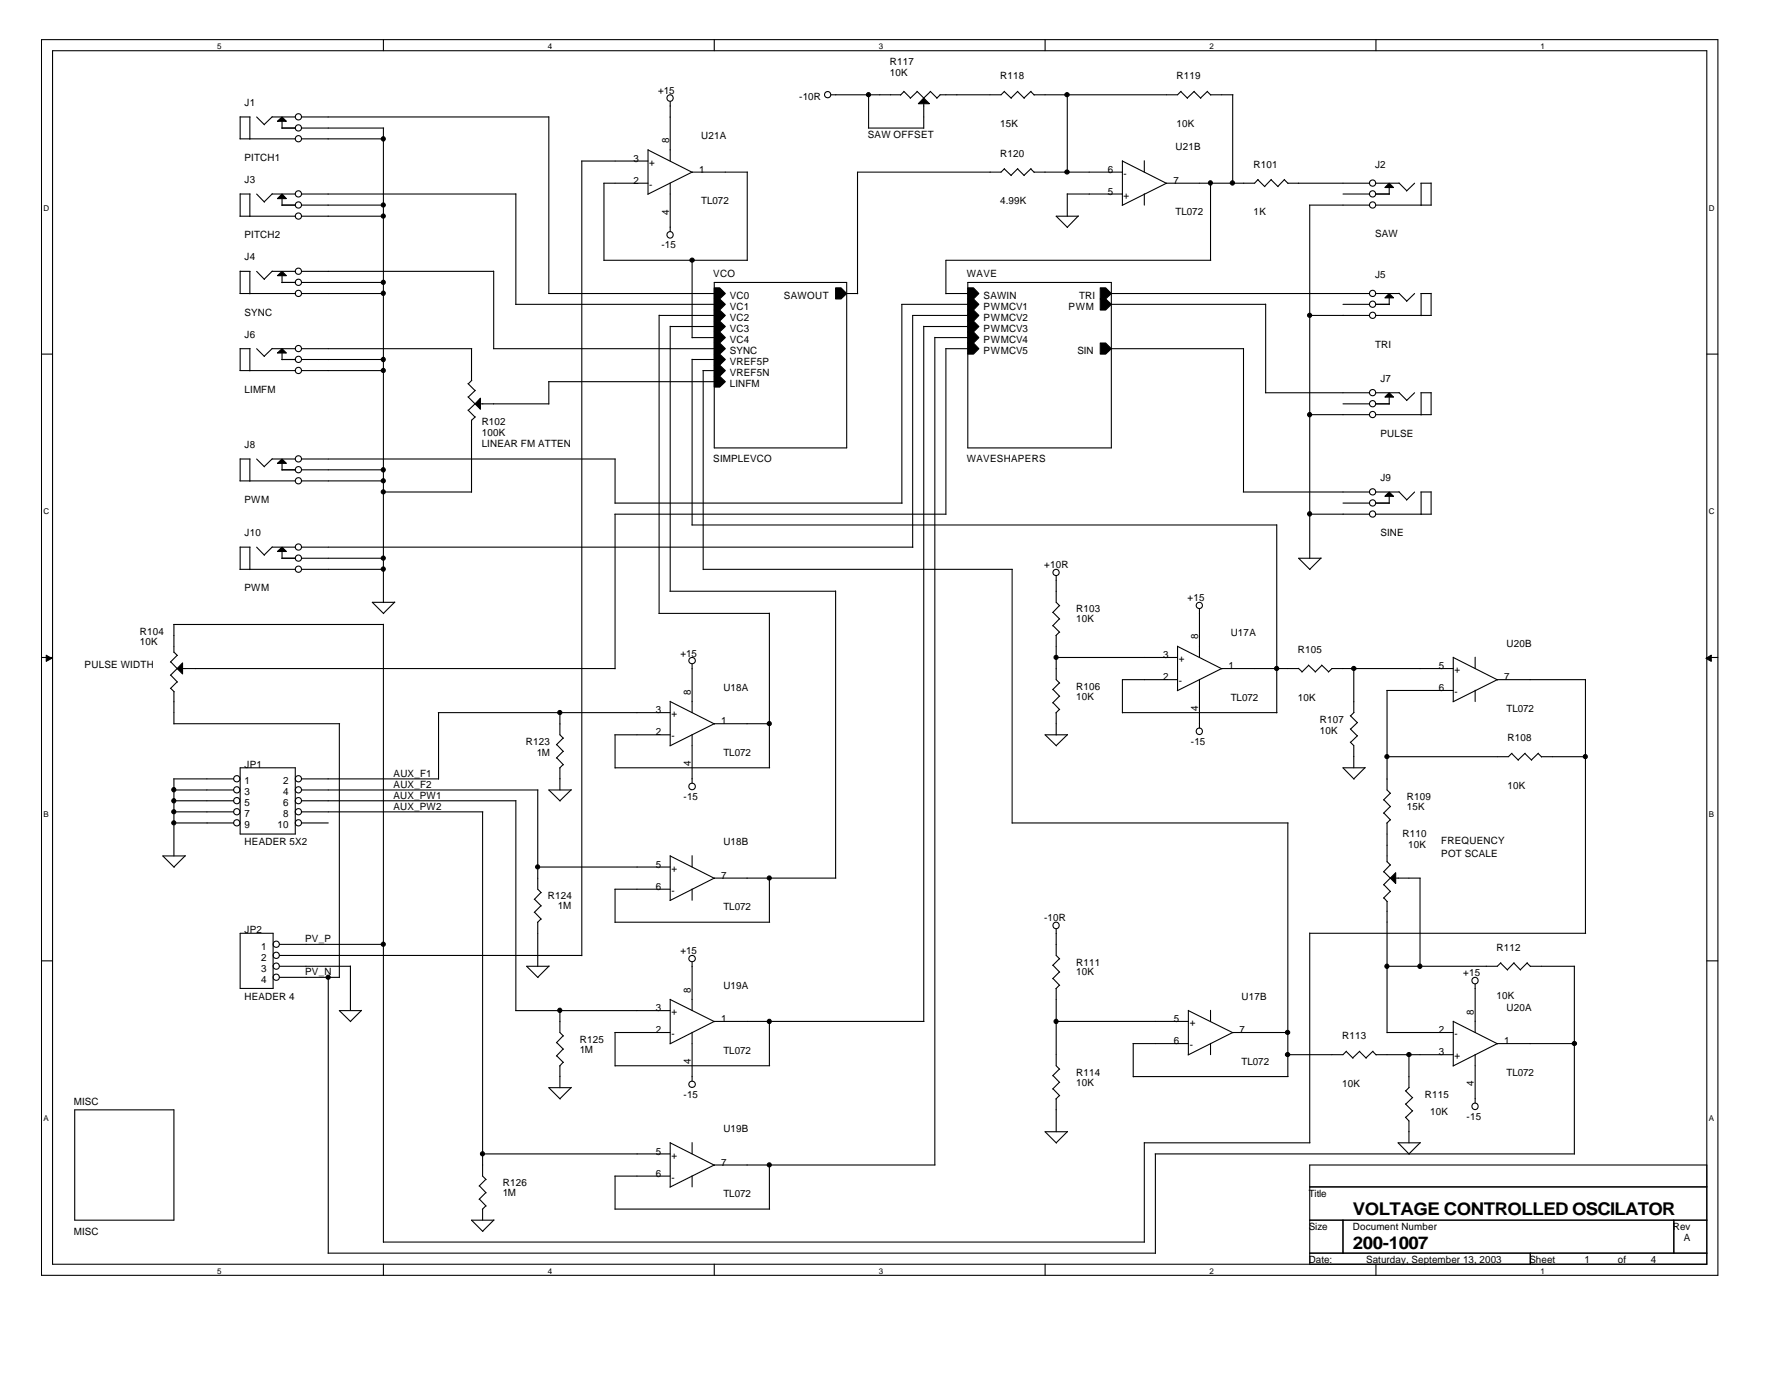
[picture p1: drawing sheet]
<svg xmlns="http://www.w3.org/2000/svg" width="279mm" height="216mm" viewBox="0 0 279 216" stroke-linecap="round" stroke-linejoin="round" font-family="sans-serif">
<g fill="none" stroke="#000" stroke-width=".17">
<path d="M6.5 6.2h262.5v193.5h-262.5zM8.2 7.9h259.1v190h-259.1zM37.6 18.3v3.4M37.6 18.3h1.6M39.1 18.3v3.5M40.2 18.3l1.2 1.2M42.6 18.3h3.7M42.6 18.3l-1.2 1.2M44.2 19v1.1M47.3 18.3h38.7M60 6.2v1.7M86 18.3v27.7"/>
<path d="M105 15.9v9.3M111.9 6.2v1.7M130.2 14.8h10.9M136 14.8v5.2M141.5 14.3l1.1 1M141.6 14.3l-.6 .6M143.6 14.3l1.1 1M143.7 14.3l-1.1 1.1M144.7 16.2v3.9M145.7 14.3l1 1M145.7 14.3l-1.1 1.1M147.3 14.8l-.6 .6"/>
<path d="M157.3 14.3l1.1 1.1M157.3 14.3l-.5 .5h-9.6M159.4 14.3l1 1.1M159.4 14.3l-1.1 1M161.4 14.3l.6 .6M161.5 14.3l-1.1 1M163.7 6.2v1.7M167.1 14.8v12.2M184.9 14.3l1.1 1.1M185 14.3l-.6 .5h-22.5M187 14.3l1.1 1.1M187 14.3l-1.1 1"/>
<path d="M189.1 14.3l.5 .6M189.1 14.3l-1.1 1M189.6 14.8h3.5M193.1 14.8v13.9M215.5 6.2v1.7M37.6 33.8h8.7M37.6 21.7h8.7M37.6 30.3v3.5M37.6 30.4h1.6M39.1 30.4v3.5M40.2 30.4l1.2 1.2M42.6 30.4h3.7"/>
<path d="M42.6 30.3l-1.2 1.3M44.1 32.1h2.2M44.1 20h2.2M44.2 31.1v1.1M47.3 33.8h12.7M47.3 32.1h12.7M47.3 30.4h33.5M47.3 21.7h12.7M47.3 20h12.8M60 20v74.3M80.8 30.3v17.3M91.1 25.2h10.4"/>
<path d="M91.1 25.2v124.4M94.5 28.7h7M94.6 28.7v12.1M101.5 23.4v7M101.5 23.5l6.9 3.5M105 28.6v7.7M117 26.9v13.9M117.1 26.9h-8.7l-7 3.5M136 20h8.7M157.3 26.4l1.1 1.1M157.3 26.4l-.5 .5h-22.5v19.1M159.4 26.4l1 1.1"/>
<path d="M159.4 26.4l-1.1 1.1M161.4 26.4l.6 .6M161.5 26.4l-1.1 1.1M161.9 26.9h13.9M167.1 30.4h8.7M167.1 30.3v3.5M168.9 33.8h-3.5l1.8 1.8M168.9 33.8l-1.8 1.8M175.8 25.2v6.9M175.8 25.2l6.9 3.5M179.2 25.2v1.7M179.2 30.3v1.8"/>
<path d="M189.6 28.7v12.1M197 28.1l1.1 1.1M197 28.1l-.5 .6h-13.8l-7 3.5M199.1 28.1l1.1 1.1M199.1 28.1l-1 1.1M201.1 28.1l.6 .6M201.2 28.1l-1.1 1.1M201.7 28.7h12.8M205.1 32.1h9.4M205.1 32.1v55.3M210.3 30.4h4.2M215.5 28.7h3.6"/>
<path d="M215.5 32.1h8.7M215.5 30.4h2.1M217.6 29.4v1M219.1 28.6l1.2 1.3M221.5 28.7l-1.2 1.2M222.5 28.7h1.6M222.6 28.7v3.5M224.1 28.6v3.5M6.5 55.4h1.7M37.6 46h8.7M37.6 58h8.7M37.6 42.5h1.6"/>
<path d="M37.6 42.4v3.6M37.6 54.6v3.4M37.6 54.6h1.6M39.1 42.5v3.5M39.1 54.6v3.5M40.2 42.5l1.2 1.3M40.2 54.6l1.2 1.2M42.6 42.5h3.7M42.6 54.6h3.7M42.6 42.4l-1.2 1.3M42.6 54.6l-1.2 1.2M44.1 44.2h2.2"/>
<path d="M44.1 56.3h2.2M44.2 43.2v1.1M44.2 55.3v1M47.3 44.2h12.7M47.3 42.5h30M47.3 46h12.7M47.3 54.6h26.6M47.3 58h12.8M47.3 56.3h12.7M73.8 54.6v5M73.9 59.5l-.6 .6M77.3 54.6h34.6"/>
<path d="M77.3 42.4v12.2M80.7 47.6h31.2M85.9 46h26M85.9 59.8h26M86 59.8v3.5M94.6 40.7h22.4M103.2 49.4h8.7M103.2 49.3v46.7M105 51.1v41.5M105 51.1h6.9M108.4 40.7v12.2M108.4 56.2v26"/>
<path d="M108.4 56.3h3.5M108.4 52.9h3.5M110.1 58h1.8M110.1 58v31.2M111.9 44.2h20.7v25.9h-20.7zM132.6 46h1.7M141.2 47.6h10.4M141.2 47.6v31.2M144.7 51.1v108.8M144.7 51.1h6.9M146.4 52.8v129.6M146.4 52.9h5.2"/>
<path d="M148.1 54.6h3.5M148.1 46h3.5M148.1 54.6v25.9M151.6 44.2h22.4v25.9h-22.4zM151.6 49.4h-8.7v36.3M174 46h40.5M174 54.6h20.8M174 47.6h24.2M189.6 40.7h-41.5v5.3M194.8 54.6v22.4M198.2 47.6v13.9M205.1 49.4h9.4"/>
<path d="M210.3 47.6h4.2M215.5 46h3.6M215.5 49.4h8.7M215.5 47.6h2.1M217.6 46.6v1.1M219.1 45.9l1.2 1.2M221.5 46l-1.2 1.2M222.5 46h1.6M222.6 46v3.4M224.1 45.9v3.5M267.3 55.4h1.7M37.6 75.3h8.7"/>
<path d="M37.6 71.8v3.5M37.6 71.9h1.6M39.1 71.9v3.4M40.2 71.9l1.2 1.2M42.6 71.9h3.7M42.6 71.8l-1.2 1.2M44.1 73.6h2.2M44.2 72.5v1.1M47.3 71.9h49.1M47.3 75.3h12.8M47.3 73.6h12.8M60 77h13.8"/>
<path d="M73.3 64.2l1.1 1.1M73.3 62.1l1.1 1.1M73.3 60.1l1.1 1.1M73.8 65.8v11.3M74.4 65.3l-.6 .5M74.4 63.2l-1.1 1M74.4 61.1l-1.1 1.1M75.2 63.2h10.8M96.3 78.8h45M96.3 71.9v6.9M194.7 77h19.8M198.2 61.5h16.3"/>
<path d="M205.1 64.9h9.4M210.3 63.2h4.2M210.3 78.8h4.2M215.5 61.5h3.6M215.5 64.9h8.7M215.5 63.2h2.1M215.5 77h3.6M215.5 78.8h2.1M217.6 62.2v1.1M217.6 77.7v1.1M219.1 61.5l1.2 1.2M219.1 77l1.2 1.3"/>
<path d="M221.5 61.5l-1.2 1.2M221.5 77l-1.2 1.3M222.5 61.5h1.6M222.5 77h1.6M222.6 61.5v3.5M222.6 77v3.5M224.1 61.5v3.4M224.1 77v3.5M27.2 97.8h32.8M27.2 97.8v4.3M37.6 89.1h8.7M37.6 85.6v3.5"/>
<path d="M37.6 85.7h1.6M39.1 85.7v3.5M40.2 85.7l1.2 1.2M42.6 85.7h3.7M42.6 85.6l-1.2 1.3M44.1 87.4h2.2M44.2 86.3v1.1M47.3 87.4h12.8M47.3 85.7h95.7M47.3 89.1h12.8M60 97.7v96.8M61.8 94.3h-3.5l1.8 1.8"/>
<path d="M61.8 94.3l-1.8 1.7M96.3 80.5h51.8M96.3 80.5v24.2M103.2 96h17.3M104.9 92.6h26M108.3 82.2h91.7M110.1 89.1h48.5M120.5 96v24.2M130.9 92.5v45M158.5 89.1v39.8M164.9 95.9l1.1 1M164.9 97.9l1.1 1.1"/>
<path d="M165.4 90.2v4.1l.6 .6M165.4 99.5v6.9l.6 .6M165.9 94.8l-1 1.1M165.9 96.9l-1 1.1M165.9 99l-.5 .5M187.9 95.3v7.6M200 82.2v29.4M205.1 80.5h9.4M206.9 87.4h-3.5l1.8 1.8M206.9 87.4l-1.8 1.7M215.5 80.5h8.7M6.5 102.9h1.7"/>
<path d="M26.7 103.6l1.1 1.1M26.7 105.7l1.1 1.1M26.7 107.8l.6 .5M27.2 108.3v5.1M27.2 102.1l.6 .5M27.2 113.3h26M27.7 102.6l-1 1.1M27.7 104.7l-1 1M27.7 106.7l-1 1.1M28.6 104.7h67.7M53.1 113.3v39.8M68.6 111.6h36.4"/>
<path d="M68.7 111.6v10.4M87.2 116.6l1 1.1M87.2 118.6l1 1.1M87.7 111.6v3.4l.5 .6M88.2 115.6l-1.1 1M88.2 117.6l-1.1 1.1M88.2 119.7l-.6 .6M96.3 115h8.7M96.3 115v5.3M105 109.8v6.9M105 109.8l6.9 3.6M108.4 104v7.6"/>
<path d="M108.4 115v7.6M120.5 113.3h-8.6l-7 3.5M164.9 107.9l1.1 1.1M164.9 110l1.1 1.1M165.4 102.9h19M165.4 111.6v3.5M165.9 106.9l-1 1.1M165.9 109l-1 1M165.9 111.1l-.5 .5M167.2 115h-3.5l1.8 1.8M167.2 115l-1.8 1.7M175.8 111.6h24.2"/>
<path d="M184.4 106.4h-8.6v5.2M184.4 101.2v6.9M184.4 101.2l7 3.5M187.9 106.4v7.6M203.3 104.6l.6 .6M203.4 104.7h-12.1l-6.9 3.4M204.9 104.1l1.1 1.1M205 104.2l-1.1 1M207 104.1l1.1 1.1M207 104.2l-1 1M211.5 116.2l.5 .5v3.5M211.5 114.1l1.1 1.1"/>
<path d="M211.5 112l1.1 1.1M212 104.7v6.9M212.1 111.5l-.6 .6M212.6 115.2l-1.1 1M212.6 113.1l-1.1 1.1M217.2 108.1h10.4M217.2 108.1v15.6l.6 .5M227.6 104.7h-19l-.6 .5M227.6 102.9v6.9M227.6 102.9l6.9 3.6M231 102.9v1.8M231 108.1v1.7"/>
<path d="M236.7 118l1.1 1M236.8 117.9l-.6 .6h-19M238.8 118l1.1 1M238.9 117.9l-1.1 1.1M240.9 118l.5 .5M240.9 117.9l-1.1 1.1M241.4 118.5h6.9M248.3 106.4h-13.8l-6.9 3.5M248.3 106.4v39.7M267.3 102.9h1.7M27.2 123.7h9.4M27.2 121.9h9.4"/>
<path d="M27.2 125.4h9.4M27.2 127.1h9.4M27.2 121.9v12.1M27.2 128.8h9.4M29 134h-3.5l1.8 1.8M29 134l-1.8 1.7M37.6 120.2h8.6v10.4h-8.6zM47.3 123.7h37M47.3 121.9h21.4M47.3 125.4h33.5M47.3 127.1h28.3M47.3 128.8h4.1"/>
<path d="M75.6 127.1v57l.5 .6M80.8 125.3v32.9M84.2 123.7v15.5l.6 .6M84.2 135.7h20.8M84.7 139.7l-1 1.1M87.7 120.2v3.5M89.5 123.7h-3.5l1.7 1.7M89.5 123.6l-1.8 1.8M96.3 139.2h8.7M96.3 120.2h24.2M96.3 139.2v5.2M105 134v7"/>
<path d="M105 134l6.9 3.5M108.4 134v1.7M108.4 139.2v1.8M120.5 137.4v7M130.9 137.5h-19l-7 3.5M158.5 128.8h43.2M201.7 128.8v39.8M213.8 120.2h-3.5l1.8 1.8M213.8 120.2l-1.8 1.7M216.7 125.2l1.1 1.1M216.7 127.3l1.1 1.1M216.7 136.5l1.1 1"/>
<path d="M216.7 138.5l1.1 1.1M217.2 128.8v6.1M217.2 134.9l.6 .5M217.7 124.2l-1 1M217.7 126.3l-1 1M217.7 128.3l-.5 .6M217.7 135.4l-1 1.1M217.7 137.5l-1 1M217.7 139.6l-1 1M218.6 137.5h3.8M222.4 137.5v13.8M6.5 150.4h1.7"/>
<path d="M37.6 146.1h5.2v8.7h-5.2zM43.8 151.3h11.1M43.8 147.9h16.3M43.8 149.6h47.3M43.8 153h9.3M51.4 153v43.2M54.9 151.2v7M56.6 158.2h-3.5l1.8 1.8M56.6 158.2l-1.7 1.7M80.7 158.2h24.3M83.7 140.8l1.1 1M83.7 142.8l1.1 1.1"/>
<path d="M84.2 144.4v6.9M84.7 141.8l-1 1.1M84.7 143.9l-.5 .5M86 151.3h-3.5l1.8 1.8M86 151.2l-1.8 1.8M87.7 158.2v3.5l.5 .5M96.3 144.4h24.2M105 156.4v7M105 156.5l6.9 3.5M108.4 150.6v7.6M120.5 159.9v7M144.7 159.9h-32.8l-7 3.5"/>
<path d="M164.9 151.1l1.1 1.1M164.9 153.2l1.1 1.1M165.4 145.4v4.2l.6 .5M165.4 154.8v12.1l.6 .5M165.4 159.9h20.7M165.9 150.1l-1 1.1M165.9 152.2l-1 1M165.9 154.2l-.5 .6M186.1 158.2v6.9M186.1 158.2l7 3.5M189.6 158.2v1.7M205.1 146.1v32.8"/>
<path d="M205.1 146.1h43.2M216.7 140.6l.6 .6M217.2 141.1v20.6M227.6 159.9v7M227.6 159.9l6.9 3.5M231 154.1v7.6M235 150.8l1.1 1.1M235.1 150.7l-.6 .6h-17.3M237.1 150.8l1 1.1M237.1 150.7l-1 1.1M239.2 150.8l.5 .5M239.2 150.7l-1.1 1.1"/>
<path d="M239.7 151.3h6.9M246.6 151.3v29.4M267.3 150.4h1.7M11.7 173.8h15.5v17.2h-15.5zM87.2 163.2l1 1.1M87.2 165.3l1 1.1M87.7 166.9v3.4M88.2 162.2l-1.1 1.1M88.2 164.2l-1.1 1.1M88.2 166.3l-.6 .6M89.5 170.3h-3.5l1.7 1.8M89.5 170.2l-1.8 1.8"/>
<path d="M96.3 161.7h8.7M96.3 161.7v5.2M96.3 166.9h24.2M105 178.9v6.9M105 178.9l6.9 3.5M108.4 161.6v7.7M108.4 178.9v1.8M164.9 168.4l1.1 1.1M164.9 170.5l1.1 1.1M165.4 172v5.2M165.9 167.4l-1 1M165.9 169.4l-1 1.1"/>
<path d="M165.9 171.5l-.5 .6M167.2 177.2h-3.5l1.8 1.8M167.2 177.1l-1.8 1.8M177.4 163.4h8.7M177.5 163.4v5.2M177.5 168.6h24.2M179.2 178.9h26M179.2 178.9v15.6M189.6 163.3v1.8M201.7 161.7h-8.6l-7 3.5M210.8 164.6l1.1 1.1M210.9 164.6l-.6 .5h-8.6"/>
<path d="M212.9 164.6l1.1 1.1M213 164.6l-1.1 1M215 164.6l.5 .6M215 164.6l-1.1 1M215.5 165.1h12.1M217.2 161.7h10.4M220.1 174.9l.6 .6v3.4M220.1 172.8l1.1 1.1M220.1 170.8l1.1 1.1M220.7 165.1v5.2M220.7 170.2l-.5 .6M221.3 173.9l-1.1 1"/>
<path d="M221.3 171.8l-1.1 1.1M222.4 178.9h-3.4l1.7 1.8M222.4 178.9l-1.7 1.8M231 165.1v7.6M246.6 163.4h-12.1l-6.9 3.5M51.4 196.2h129.6M60 197.9v1.8M60 194.5h119.3M75.1 185.7l1 1.1M75.1 187.7l1 1.1M75.6 180.7h29.4M75.6 189.3v1.7"/>
<path d="M76.1 184.6l-1.1 1.1M76.1 186.7l-1.1 1.1M76.1 188.8l-.6 .5M77.4 191h-3.6l1.8 1.8M77.4 191l-1.8 1.8M96.3 184.1h8.7M96.3 184.1v5.2M96.3 189.3h24.2M108.4 184.1v1.7M111.9 197.9v1.8M120.5 182.4v6.9M146.4 182.4h-34.5l-7 3.5"/>
<path d="M163.7 197.9v1.8M180.9 180.7h65.7M181 180.7v15.5M205.1 185.8h62.2M205.1 191h62.2M205.1 196.2h62.2M210.3 191v5.2M215.5 197.9v1.8M239.7 196.2v1.7M262.1 191v5.2M267.3 182.4h-62.2v15.5"/>
<circle cx="46.7" cy="18.3" r=".49"/>
<circle cx="104.9" cy="15.3" r=".5"/>
<circle cx="129.6" cy="14.8" r=".49"/>
<circle cx="46.7" cy="21.7" r=".49"/>
<circle cx="46.7" cy="33.8" r=".49"/>
<circle cx="46.7" cy="20" r=".49"/>
<circle cx="46.7" cy="32.1" r=".49"/>
<circle cx="46.7" cy="30.4" r=".49"/>
<circle cx="104.9" cy="36.8" r=".5"/>
<circle cx="215" cy="30.4" r=".49"/>
<circle cx="215" cy="32.1" r=".49"/>
<circle cx="215" cy="28.7" r=".49"/>
<circle cx="46.7" cy="58" r=".49"/>
<circle cx="46.7" cy="54.6" r=".49"/>
<circle cx="46.7" cy="45.9" r=".49"/>
<circle cx="46.7" cy="56.3" r=".49"/>
<circle cx="46.7" cy="42.5" r=".49"/>
<circle cx="46.7" cy="44.2" r=".49"/>
<circle cx="215" cy="45.9" r=".49"/>
<circle cx="215" cy="49.4" r=".49"/>
<circle cx="215" cy="47.6" r=".49"/>
<circle cx="46.7" cy="75.3" r=".49"/>
<circle cx="46.7" cy="71.8" r=".49"/>
<circle cx="46.7" cy="73.5" r=".49"/>
<circle cx="215" cy="64.9" r=".49"/>
<circle cx="215" cy="61.5" r=".49"/>
<circle cx="215" cy="78.7" r=".49"/>
<circle cx="215" cy="77" r=".49"/>
<circle cx="215" cy="63.2" r=".49"/>
<circle cx="46.7" cy="87.4" r=".49"/>
<circle cx="46.7" cy="85.6" r=".49"/>
<circle cx="46.7" cy="89.1" r=".49"/>
<circle cx="165.4" cy="89.6" r=".49"/>
<circle cx="187.8" cy="94.8" r=".49"/>
<circle cx="215" cy="80.5" r=".49"/>
<circle cx="108.4" cy="103.4" r=".5"/>
<circle cx="187.8" cy="114.5" r=".5"/>
<circle cx="37.1" cy="125.4" r=".49"/>
<circle cx="37.1" cy="128.8" r=".49"/>
<circle cx="37.1" cy="123.7" r=".49"/>
<circle cx="37.1" cy="127.1" r=".49"/>
<circle cx="37.1" cy="121.9" r=".49"/>
<circle cx="46.7" cy="125.4" r=".49"/>
<circle cx="46.7" cy="128.8" r=".49"/>
<circle cx="46.7" cy="123.7" r=".49"/>
<circle cx="46.7" cy="127.1" r=".49"/>
<circle cx="46.7" cy="121.9" r=".49"/>
<circle cx="108.4" cy="123.1" r=".51"/>
<circle cx="43.3" cy="147.8" r=".49"/>
<circle cx="43.3" cy="151.3" r=".49"/>
<circle cx="43.3" cy="149.6" r=".49"/>
<circle cx="43.3" cy="153" r=".49"/>
<circle cx="108.4" cy="150.1" r=".5"/>
<circle cx="165.4" cy="144.9" r=".5"/>
<circle cx="231" cy="153.5" r=".5"/>
<circle cx="108.4" cy="169.8" r=".5"/>
<circle cx="231" cy="173.2" r=".5"/>
</g>
<g fill="#000" stroke="#000" stroke-width=".16">
<path d="M7.2 102.6l.9 .5-.9 .4z" fill-rule="evenodd"/>
<path d="M267.2 103.1l.8-.5v.9z" fill-rule="evenodd"/>
</g>
<g fill="#000" stroke="#000" stroke-width=".17">
<path d="M43.5 19l.7-.7 .6 .7z" fill-rule="evenodd"/>
<path d="M144.7 15.3l.9 .9h-1.8z" fill-rule="evenodd"/>
<path d="M43.5 31.1l.7-.7 .6 .7z" fill-rule="evenodd"/>
<path d="M217.6 28.7l.6 .7h-1.3z" fill-rule="evenodd"/>
<path d="M43.5 43.2l.7-.7 .6 .7z" fill-rule="evenodd"/>
<path d="M43.5 55.3l.7-.7 .6 .7z" fill-rule="evenodd"/>
<path d="M111.9 45.1h.8l.9 .9-.9 .8h-.8z" fill-rule="evenodd"/>
<path d="M111.9 46.8h.8l.9 .8-.9 .9h-.8z" fill-rule="evenodd"/>
<path d="M111.9 48.5h.8l.9 .9-.9 .9h-.8z" fill-rule="evenodd"/>
<path d="M111.9 50.3h.8l.9 .8-.9 .9h-.8z" fill-rule="evenodd"/>
<path d="M111.9 52h.8l.9 .9-.9 .8h-.8z" fill-rule="evenodd"/>
<path d="M111.9 53.7h.8l.9 .9-.9 .8h-.8z" fill-rule="evenodd"/>
<path d="M111.9 55.4h.8l.9 .9-.9 .9h-.8z" fill-rule="evenodd"/>
<path d="M111.9 57.2h.8l.9 .8-.9 .9h-.8z" fill-rule="evenodd"/>
<path d="M111.9 58.9h.8l.9 .9-.9 .8h-.8z" fill-rule="evenodd"/>
<path d="M130.9 45.1h.8l.9 .9-.9 .8h-.8z" fill-rule="evenodd"/>
<path d="M151.6 45.1h.9l.8 .9-.8 .8h-.9z" fill-rule="evenodd"/>
<path d="M151.6 46.8h.9l.8 .8-.8 .9h-.9z" fill-rule="evenodd"/>
<path d="M151.6 48.5h.9l.8 .9-.8 .9h-.9z" fill-rule="evenodd"/>
<path d="M151.6 50.3h.9l.8 .8-.8 .9h-.9z" fill-rule="evenodd"/>
<path d="M151.6 52h.9l.8 .9-.8 .8h-.9z" fill-rule="evenodd"/>
<path d="M151.6 53.7h.9l.8 .9-.8 .8h-.9z" fill-rule="evenodd"/>
<path d="M172.3 45.1h.9l.8 .9-.8 .8h-.9z" fill-rule="evenodd"/>
<path d="M172.3 46.8h.9l.8 .8-.8 .9h-.9z" fill-rule="evenodd"/>
<path d="M172.3 53.7h.9l.8 .9-.8 .8h-.9z" fill-rule="evenodd"/>
<path d="M217.6 46l.6 .6h-1.3z" fill-rule="evenodd"/>
<path d="M43.5 72.5l.7-.6 .6 .6z" fill-rule="evenodd"/>
<path d="M75.2 62.3v1.8l-.8-.9z" fill-rule="evenodd"/>
<path d="M217.6 61.5l.6 .7h-1.3z" fill-rule="evenodd"/>
<path d="M217.6 77l.6 .7h-1.3z" fill-rule="evenodd"/>
<path d="M43.5 86.3l.7-.6 .6 .6z" fill-rule="evenodd"/>
<path d="M28.6 103.8v1.7l-.9-.8z" fill-rule="evenodd"/>
<path d="M217.7 137.5l.9-.9v1.7z" fill-rule="evenodd"/>
<circle cx="136" cy="14.8" r=".32"/>
<circle cx="167.1" cy="14.8" r=".33"/>
<circle cx="60" cy="21.7" r=".33"/>
<circle cx="60" cy="32.1" r=".32"/>
<circle cx="60" cy="33.8" r=".32"/>
<circle cx="167.1" cy="26.9" r=".33"/>
<circle cx="189.6" cy="28.6" r=".33"/>
<circle cx="193" cy="28.6" r=".33"/>
<circle cx="60" cy="56.3" r=".33"/>
<circle cx="60" cy="45.9" r=".33"/>
<circle cx="60" cy="44.2" r=".32"/>
<circle cx="60" cy="58" r=".32"/>
<circle cx="108.4" cy="40.7" r=".33"/>
<circle cx="205.1" cy="49.4" r=".32"/>
<circle cx="60" cy="73.6" r=".33"/>
<circle cx="60" cy="77" r=".32"/>
<circle cx="60" cy="75.3" r=".32"/>
<circle cx="205.1" cy="64.9" r=".33"/>
<circle cx="60" cy="89.1" r=".33"/>
<circle cx="60" cy="87.4" r=".32"/>
<circle cx="205.1" cy="80.5" r=".33"/>
<circle cx="87.7" cy="111.6" r=".32"/>
<circle cx="120.5" cy="113.3" r=".32"/>
<circle cx="165.4" cy="102.9" r=".32"/>
<circle cx="199.9" cy="104.7" r=".32"/>
<circle cx="212" cy="104.7" r=".33"/>
<circle cx="217.2" cy="118.5" r=".32"/>
<circle cx="248.3" cy="118.5" r=".32"/>
<circle cx="27.2" cy="125.4" r=".33"/>
<circle cx="27.2" cy="123.6" r=".33"/>
<circle cx="27.2" cy="128.8" r=".32"/>
<circle cx="27.2" cy="127.1" r=".32"/>
<circle cx="84.2" cy="135.7" r=".32"/>
<circle cx="120.5" cy="137.5" r=".32"/>
<circle cx="51.4" cy="153" r=".32"/>
<circle cx="60" cy="147.8" r=".32"/>
<circle cx="87.7" cy="158.2" r=".33"/>
<circle cx="120.5" cy="159.9" r=".33"/>
<circle cx="165.4" cy="159.9" r=".33"/>
<circle cx="217.2" cy="151.3" r=".33"/>
<circle cx="222.4" cy="151.3" r=".33"/>
<circle cx="201.7" cy="165.1" r=".33"/>
<circle cx="201.7" cy="161.6" r=".33"/>
<circle cx="220.7" cy="165.1" r=".33"/>
<circle cx="246.6" cy="163.4" r=".33"/>
<circle cx="75.6" cy="180.6" r=".32"/>
<circle cx="120.5" cy="182.4" r=".32"/>
</g>
<g font-size="2.8">
<text x="211.9" y="190.3">VOLTAGE CONTROLLED OSCILATOR</text>
<text x="211.9" y="195.5">200-1007</text>
</g>
<g font-size="1.6">
<text x="139.4" y="10.2">R117</text>
<text x="139.4" y="11.9">10K</text>
<text x="38.3" y="16.6">J1</text>
<text x="103.1" y="14.7">+15</text>
<text x="125.2" y="15.6">-10R</text>
<text x="156.6" y="12.4">R118</text>
<text x="184.3" y="12.4">R119</text>
<text x="104.8" y="22.4" transform="rotate(-90 104.8 22.4)">8</text>
<text x="109.8" y="21.8">U21A</text>
<text x="135.9" y="21.6">SAW OFFSET</text>
<text x="156.6" y="19.9">15K</text>
<text x="184.1" y="23.5">U21B</text>
<text x="184.3" y="19.9">10K</text>
<text x="38.3" y="25.2">PITCH1</text>
<text x="38.3" y="28.7">J3</text>
<text x="99.2" y="28.8">2</text>
<text x="99.2" y="25.3">3</text>
<text x="101.7" y="26">+</text>
<text x="101.7" y="29.4">-</text>
<text x="109.5" y="27.1">1</text>
<text x="156.6" y="24.6">R120</text>
<text x="173.5" y="27.1">6</text>
<text x="176" y="27.6">-</text>
<text x="183.8" y="28.8">7</text>
<text x="196.3" y="26.3">R101</text>
<text x="215.3" y="26.3">J2</text>
<text x="104.8" y="33.6" transform="rotate(-90 104.8 33.6)">4</text>
<text x="109.8" y="32">TL072</text>
<text x="156.6" y="32">4.99K</text>
<text x="173.5" y="30.5">5</text>
<text x="176" y="31.1">+</text>
<text x="184.1" y="33.7">TL072</text>
<text x="196.3" y="33.7">1K</text>
<text x="38.3" y="40.8">J4</text>
<text x="38.3" y="37.3">PITCH2</text>
<text x="103.6" y="38.9">-15</text>
<text x="215.3" y="37.2">SAW</text>
<text x="111.7" y="43.4">VCO</text>
<text x="114.3" y="46.8">VC0</text>
<text x="122.8" y="46.8">SAWOUT</text>
<text x="151.4" y="43.4">WAVE</text>
<text x="154.1" y="46.8">SAWIN</text>
<text x="169" y="46.8">TRI</text>
<text x="215.3" y="43.6">J5</text>
<text x="38.3" y="49.4">SYNC</text>
<text x="38.3" y="52.9">J6</text>
<text x="114.3" y="48.6">VC1</text>
<text x="114.3" y="50.3">VC2</text>
<text x="114.3" y="52">VC3</text>
<text x="114.3" y="53.7">VC4</text>
<text x="154.1" y="48.6">PWMCV1</text>
<text x="154.1" y="50.3">PWMCV2</text>
<text x="154.1" y="52">PWMCV3</text>
<text x="154.1" y="53.7">PWMCV4</text>
<text x="167.3" y="48.6">PWM</text>
<text x="114.3" y="55.5">SYNC</text>
<text x="114.3" y="57.2">VREF5P</text>
<text x="114.3" y="58.9">VREF5N</text>
<text x="154.1" y="55.5">PWMCV5</text>
<text x="168.7" y="55.5">SIN</text>
<text x="215.3" y="54.4">TRI</text>
<text x="216.2" y="59.8">J7</text>
<text x="38.3" y="61.5">LIMFM</text>
<text x="114.3" y="60.7">LINFM</text>
<text x="38.3" y="70.1">J8</text>
<text x="75.4" y="66.5">R102</text>
<text x="75.4" y="68.2">100K</text>
<text x="75.4" y="70">LINEAR FM ATTEN</text>
<text x="216.2" y="68.4">PULSE</text>
<text x="111.7" y="72.4">SIMPLEVCO</text>
<text x="151.4" y="72.4">WAVESHAPERS</text>
<text x="216.2" y="75.3">J9</text>
<text x="38.3" y="78.8">PWM</text>
<text x="38.3" y="83.9">J10</text>
<text x="216.2" y="83.9">SINE</text>
<text x="163.5" y="89">+10R</text>
<text x="38.3" y="92.6">PWM</text>
<text x="168.5" y="95.9">R103</text>
<text x="186" y="94.1">+15</text>
<text x="21.9" y="99.4">R104</text>
<text x="21.9" y="101">10K</text>
<text x="168.5" y="97.5">10K</text>
<text x="187.7" y="100.1" transform="rotate(-90 187.7 100.1)">8</text>
<text x="192.7" y="99.5">U17A</text>
<text x="235.9" y="101.2">U20B</text>
<text x="13.3" y="104.5">PULSE WIDTH</text>
<text x="106.6" y="102.8">+15</text>
<text x="168.5" y="108">R106</text>
<text x="182.2" y="106.5">2</text>
<text x="182.2" y="103">3</text>
<text x="184.6" y="103.7">+</text>
<text x="184.6" y="107.1">-</text>
<text x="192.4" y="104.8">1</text>
<text x="203.2" y="102.3">R105</text>
<text x="225.3" y="104.8">5</text>
<text x="227.8" y="105.4">+</text>
<text x="235.6" y="106.5">7</text>
<text x="102.7" y="111.7">3</text>
<text x="105.2" y="112.3">+</text>
<text x="108.2" y="108.8" transform="rotate(-90 108.2 108.8)">8</text>
<text x="112.9" y="113.4">1</text>
<text x="113.3" y="108.2">U18A</text>
<text x="168.5" y="109.5">10K</text>
<text x="187.7" y="111.3" transform="rotate(-90 187.7 111.3)">4</text>
<text x="192.7" y="109.7">TL072</text>
<text x="203.2" y="109.7">10K</text>
<text x="206.7" y="113.2">R107</text>
<text x="225.3" y="108.2">6</text>
<text x="227.8" y="108.8">-</text>
<text x="235.9" y="111.4">TL072</text>
<text x="82.3" y="116.6">R123</text>
<text x="84.1" y="118.3">1M</text>
<text x="102.7" y="115.1">2</text>
<text x="105.2" y="115.7">-</text>
<text x="108.2" y="120" transform="rotate(-90 108.2 120)">4</text>
<text x="113.3" y="118.3">TL072</text>
<text x="186.5" y="116.6">-15</text>
<text x="206.7" y="114.9">10K</text>
<text x="236.1" y="116.1">R108</text>
<text x="38.3" y="120.2">JP1</text>
<text x="38.3" y="122.8">1</text>
<text x="38.3" y="124.5">3</text>
<text x="44.4" y="122.8">2</text>
<text x="44.4" y="124.5">4</text>
<text x="61.6" y="121.6">AUX_F1</text>
<text x="61.6" y="123.4">AUX_F2</text>
<text x="61.6" y="125.1">AUX_PW1</text>
<text x="107.1" y="125.3">-15</text>
<text x="220.3" y="125.3">R109</text>
<text x="236.1" y="123.5">10K</text>
<text x="38.3" y="126.2">5</text>
<text x="38.3" y="128">7</text>
<text x="38.3" y="129.7">9</text>
<text x="43.5" y="129.7">10</text>
<text x="44.4" y="126.2">6</text>
<text x="44.4" y="128">8</text>
<text x="61.6" y="126.8">AUX_PW2</text>
<text x="219.7" y="131.1">R110</text>
<text x="220.3" y="126.8">15K</text>
<text x="38.3" y="132.3">HEADER 5X2</text>
<text x="102.7" y="135.8">5</text>
<text x="105.2" y="136.5">+</text>
<text x="112.9" y="137.6">7</text>
<text x="113.3" y="132.3">U18B</text>
<text x="220.5" y="132.8">10K</text>
<text x="225.7" y="132.2">FREQUENCY</text>
<text x="225.7" y="134.2">POT SCALE</text>
<text x="85.8" y="140.8">R124</text>
<text x="87.4" y="142.4">1M</text>
<text x="102.7" y="139.3">6</text>
<text x="105.2" y="139.9">-</text>
<text x="113.3" y="142.5">TL072</text>
<text x="38.3" y="146.1">JP2</text>
<text x="40.9" y="148.7">1</text>
<text x="47.8" y="147.5">PV_P</text>
<text x="106.6" y="149.4">+15</text>
<text x="163.5" y="144.2">-10R</text>
<text x="234.4" y="148.9">R112</text>
<text x="40.9" y="150.5">2</text>
<text x="40.9" y="152.1">3</text>
<text x="40.9" y="153.9">4</text>
<text x="47.8" y="152.7">PV_N</text>
<text x="108.2" y="155.4" transform="rotate(-90 108.2 155.4)">8</text>
<text x="113.3" y="154.8">U19A</text>
<text x="168.5" y="151.2">R111</text>
<text x="168.5" y="152.7">10K</text>
<text x="229.2" y="152.9">+15</text>
<text x="38.3" y="156.5">HEADER 4</text>
<text x="102.7" y="161.8">2</text>
<text x="102.7" y="158.3">3</text>
<text x="105.2" y="158.9">+</text>
<text x="112.9" y="160">1</text>
<text x="183.9" y="160">5</text>
<text x="186.4" y="160.7">+</text>
<text x="194.1" y="161.8">7</text>
<text x="194.4" y="156.5">U17B</text>
<text x="225.3" y="161.8">2</text>
<text x="230.8" y="158.8" transform="rotate(-90 230.8 158.8)">8</text>
<text x="234.4" y="156.3">10K</text>
<text x="235.9" y="158.2">U20A</text>
<text x="90.8" y="163.2">R125</text>
<text x="90.8" y="164.8">1M</text>
<text x="105.2" y="162.4">-</text>
<text x="108.2" y="166.6" transform="rotate(-90 108.2 166.6)">4</text>
<text x="113.3" y="165">TL072</text>
<text x="183.9" y="163.5">6</text>
<text x="186.4" y="164.1">-</text>
<text x="194.4" y="166.7">TL072</text>
<text x="210.2" y="162.7">R113</text>
<text x="225.3" y="165.2">3</text>
<text x="227.8" y="165.8">+</text>
<text x="227.8" y="162.4">-</text>
<text x="235.6" y="163.5">1</text>
<text x="11.6" y="172.9">MISC</text>
<text x="107.1" y="171.9">-15</text>
<text x="168.5" y="168.4">R114</text>
<text x="168.5" y="170">10K</text>
<text x="210.2" y="170.1">10K</text>
<text x="223.1" y="171.9">R115</text>
<text x="230.8" y="170.1" transform="rotate(-90 230.8 170.1)">4</text>
<text x="235.9" y="168.4">TL072</text>
<text x="113.3" y="177.2">U19B</text>
<text x="224" y="174.6">10K</text>
<text x="229.7" y="175.3">-15</text>
<text x="78.7" y="185.7">R126</text>
<text x="102.7" y="184.2">6</text>
<text x="102.7" y="180.8">5</text>
<text x="105.2" y="181.4">+</text>
<text x="105.2" y="184.8">-</text>
<text x="112.9" y="182.5">7</text>
<text x="78.7" y="187.2">1M</text>
<text x="113.3" y="187.4">TL072</text>
<text x="205" y="187.4">Title</text>
<text x="11.6" y="193.3">MISC</text>
<text x="205" y="192.6">Size</text>
<text x="205" y="197.8">Date:</text>
<text x="211.9" y="192.6">Document Number</text>
<text x="214" y="197.8">Saturday, September 13, 2003</text>
<text x="239.5" y="197.8">Sheet</text>
<text x="248.2" y="197.8">1</text>
<text x="253.4" y="197.8">of</text>
<text x="258.5" y="197.8">4</text>
<text x="262" y="192.6">Rev</text>
<text x="263.7" y="194.4">A</text>
</g>
<g font-size="1.3">
<text x="34" y="7.7">5</text>
<text x="85.8" y="7.7">4</text>
<text x="137.6" y="7.7">3</text>
<text x="189.4" y="7.7">2</text>
<text x="241.3" y="7.7">1</text>
<text x="6.8" y="33">D</text>
<text x="267.6" y="33">D</text>
<text x="6.8" y="80.5">C</text>
<text x="267.6" y="80.5">C</text>
<text x="6.8" y="128">B</text>
<text x="267.6" y="128">B</text>
<text x="6.8" y="175.5">A</text>
<text x="267.6" y="175.5">A</text>
<text x="34" y="199.4">5</text>
<text x="85.8" y="199.4">4</text>
<text x="137.6" y="199.4">3</text>
<text x="189.4" y="199.4">2</text>
<text x="241.3" y="199.4">1</text>
</g>
</svg>
